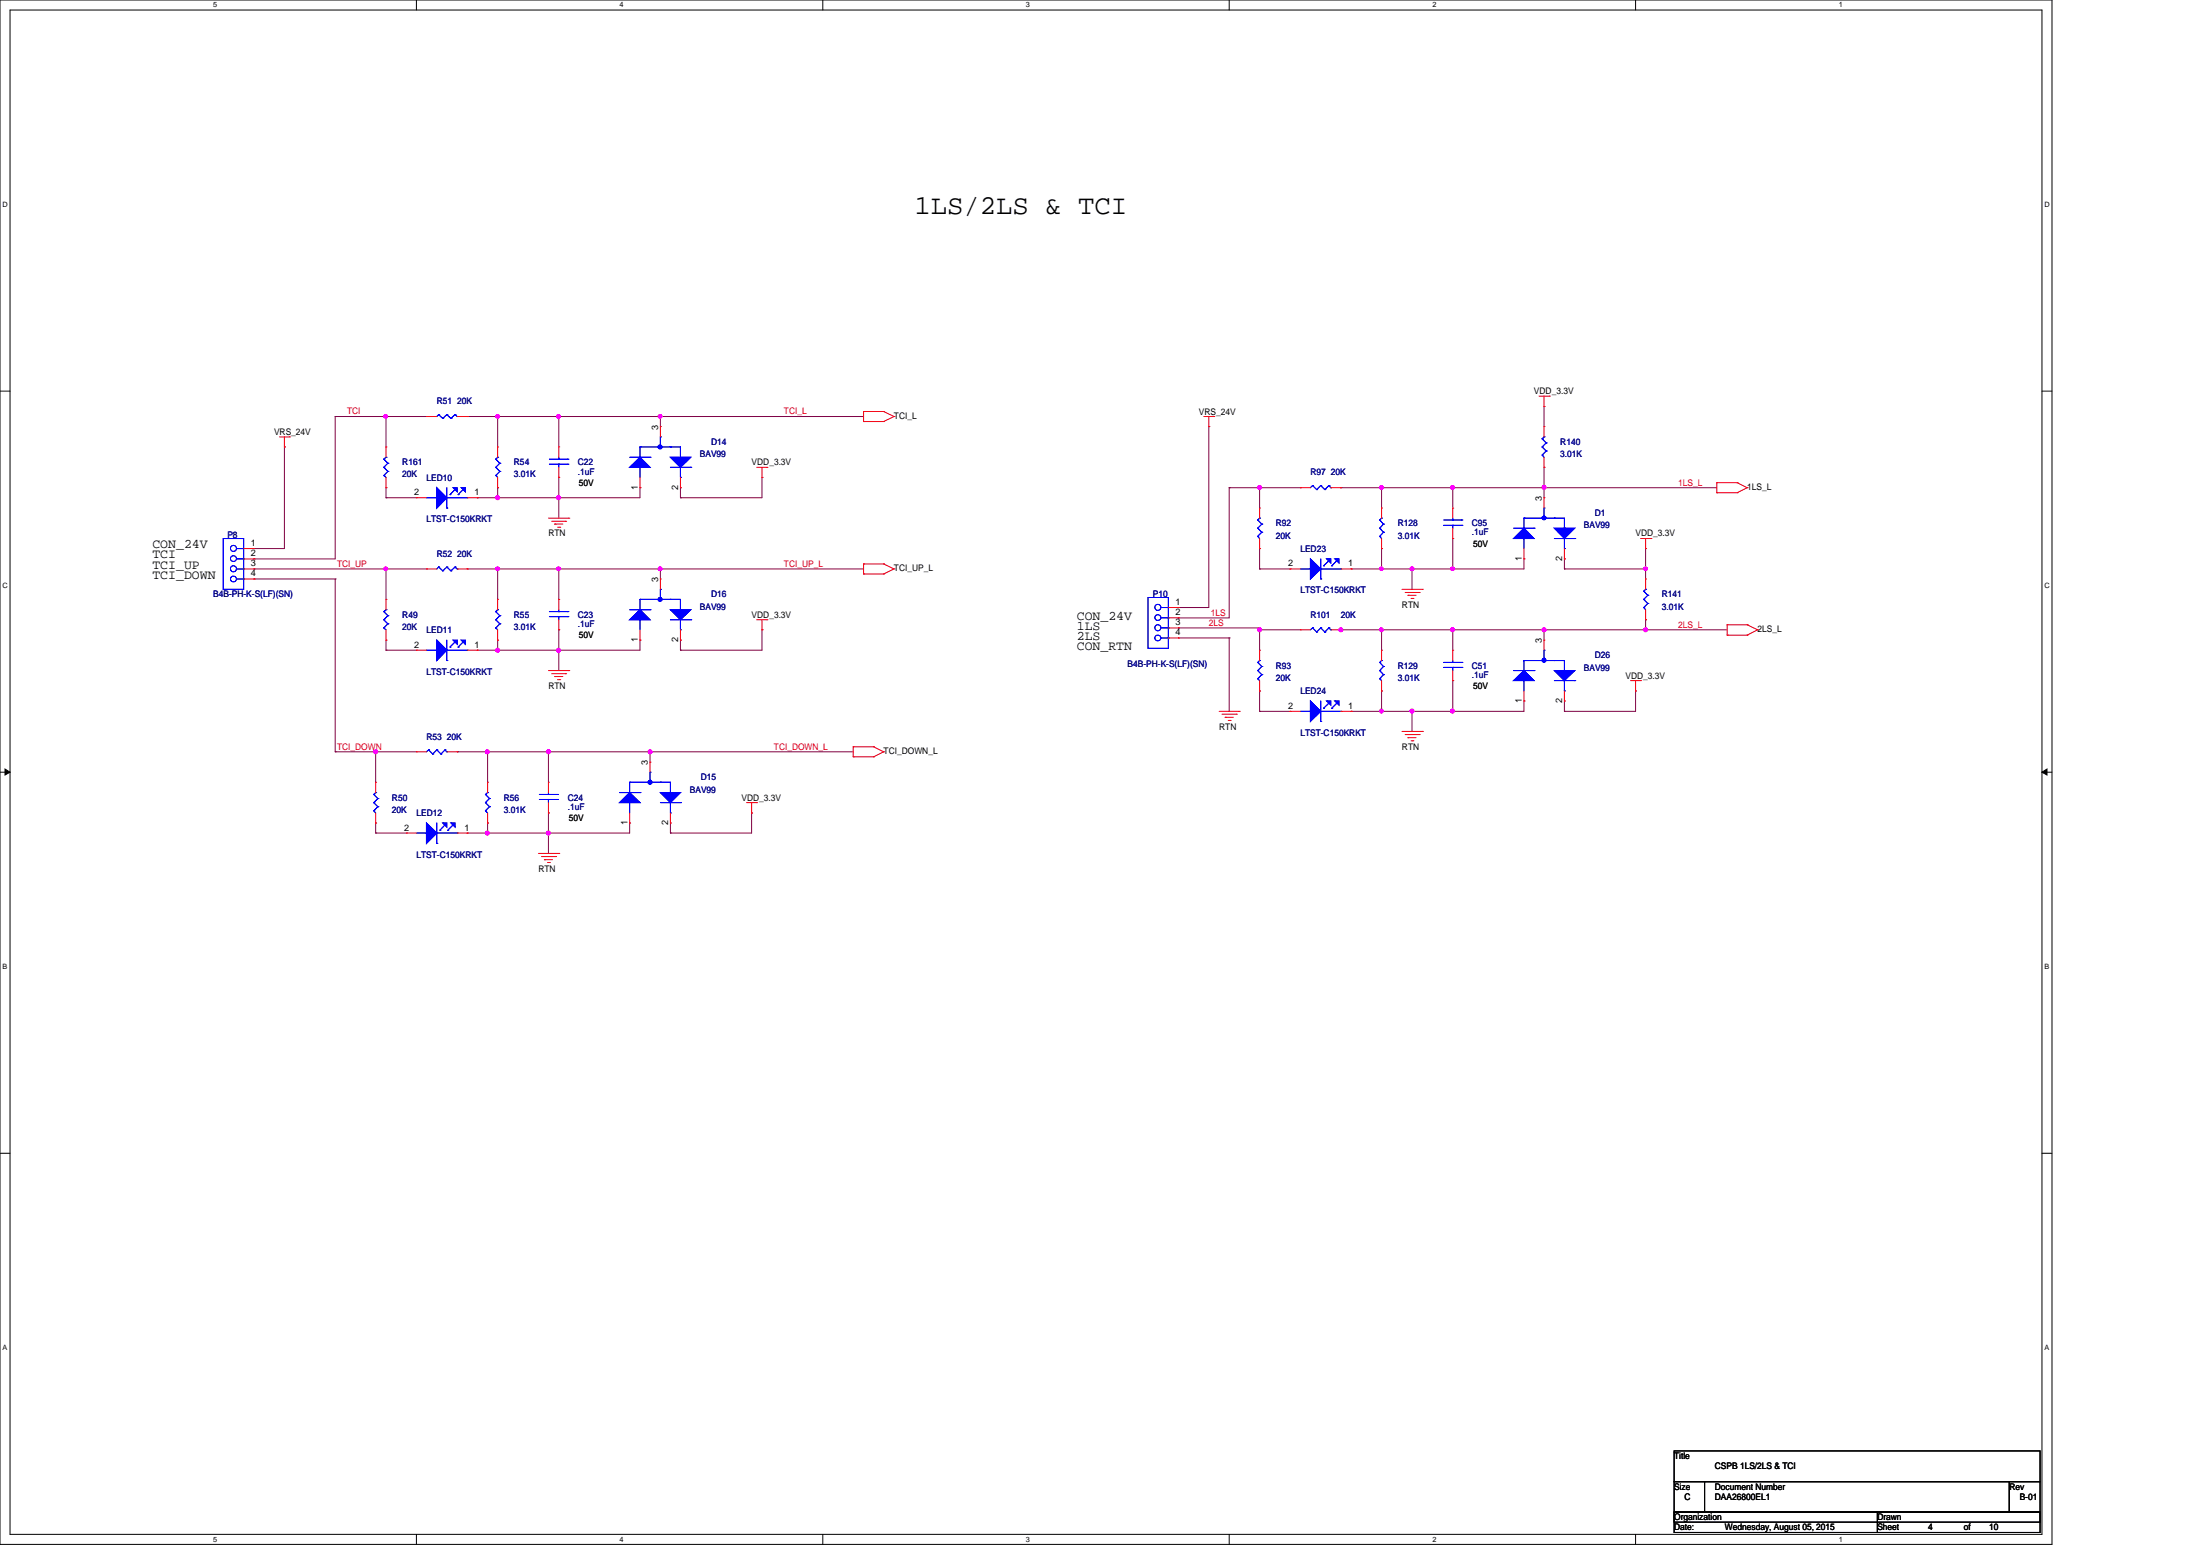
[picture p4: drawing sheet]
<svg xmlns="http://www.w3.org/2000/svg" width="297mm" height="210mm" viewBox="0 0 297 210" stroke-linecap="round" stroke-linejoin="round" font-family="sans-serif">
<g fill="none" stroke="#000" stroke-width=".14">
<path d="M0 0h277v208.4h-277zM1.4 1.4h274.3v205.7h-274.3zM56.2 0v1.4M111.1 0v1.4M165.9 0v1.4M220.8 0v1.4M0 52.8h1.4M275.7 52.8h1.3M0 104.2h1.4M275.7 104.2h1.3M0 155.7h1.4M275.7 155.7h1.3"/>
<path d="M226 195.8h49.4v4.2h-49.4zM226 200h4.1v4.1h-4.1zM230.1 200h41.2v4.1h-41.2zM271.3 200h4.1v4.1h-4.1zM56.2 207.1v1.3M111.1 207.1v1.3M165.9 207.1v1.3M220.8 207.1v1.3M226 204.1h49.4v2.7h-49.4zM226 204.1h49.4v1.3h-49.4zM253.4 206.8h.1M253.4 204.1v2.7"/>
</g>
<path d="M.7 103.8l.7 .4-.7 .4zM275.7 104.2l.7-.4v.8z" fill="#000" stroke="#000" stroke-width=".14"/>
<g fill="none" stroke="#800040" stroke-width=".14">
<path d="M45.3 56.2h.1M45.3 56.2v19.2h-11M45.3 56.2h12.3M52.1 56.2h.1M52.1 56.2v4.1M63.1 56.2h.1M63.1 56.2h53.5M67.2 56.2h.1M67.2 56.2v4.1M75.4 56.2h.1M75.4 56.2v4.1M89.2 56.2h.1"/>
<path d="M89.2 56.2v1.4M163.2 57.6h.1M163.2 57.6v24.4h-4.1M208.4 54.9h.1M208.4 54.9v2.7M34.3 74h.1M34.3 75.4h.1M34.3 76.8h.1M34.3 78.1h.1M34.3 76.8h23.3M34.3 78.1h11M38.4 60.3h.1"/>
<path d="M38.4 60.3v13.7h-4.1M45.3 78.1h.1M45.3 78.1v23.4M52.1 67.2h.1M52.1 65.8h.1M52.1 76.8h.1M52.1 65.8v1.4M52.1 76.8v4.1M52.1 67.2h4.1M63.1 76.8h.1M63.1 76.8h53.5M64.4 67.2h.1"/>
<path d="M67.2 65.8h.1M67.2 67.2h.1M67.2 76.8h.1M67.2 65.8v1.4M67.2 76.8v4.1M75.4 64.4h.1M75.4 67.2h.1M75.4 76.8h.1M75.4 64.4v5.5M75.4 76.8v4.1M86.4 65.8h.1M86.4 65.8v1.4h-22"/>
<path d="M89.2 76.8h.1M89.2 76.8v1.3M91.9 67.2h.1M91.9 65.8h.1M91.9 65.8v1.4M102.9 64.4h.1M102.9 64.4v2.8h-11M165.9 65.8h.1M165.9 65.8h9.7M165.9 65.8v17.6h-6.8M170.1 65.8h.1M170.1 74h.1"/>
<path d="M170.1 76.8h.1M170.1 76.8h4.1M170.1 65.8v2.8M170.1 74v2.8M181 65.8h.1M181 65.8h50.8M182.4 76.8h.1M186.5 65.8h.1M186.5 74h.1M186.5 76.8h.1M186.5 65.8v2.8M186.5 74v2.8"/>
<path d="M190.6 76.8h.1M190.6 76.8v2.7M196.1 65.8h.1M196.1 72.7h.1M196.1 76.8h.1M196.1 65.8v2.8M196.1 72.7v4.1M205.7 75.4h.1M205.7 75.4v1.4h-23.3M208.4 65.8h.1M208.4 63.1h.1M208.4 63.1v4.1"/>
<path d="M211.2 76.8h.1M211.2 75.4h.1M211.2 76.8h11M211.2 75.4v1.4M222.2 74h.1M222.2 76.8h.1M222.2 74v4.1M52.1 86.4h.1M52.1 87.8h.1M52.1 86.4v1.4M52.1 87.8h4.1M64.4 87.8h.1"/>
<path d="M67.2 86.4h.1M67.2 87.8h.1M67.2 86.4v1.4M75.4 85h.1M75.4 87.8h.1M75.4 85v5.5M86.4 86.4h.1M86.4 86.4v1.4h-22M91.9 86.4h.1M91.9 87.8h.1M91.9 86.4v1.4M102.9 85h.1"/>
<path d="M102.9 85v2.8h-11M159.1 82h.1M159.1 83.4h.1M159.1 86.1h.1M159.1 84.8h.1M159.1 86.1h6.8M159.1 84.8h11M165.9 86.1h.1M165.9 86.1v9.9M170.1 85h.1M170.1 96h.1M170.1 93.3h.1"/>
<path d="M170.1 84.8h.1M170.1 84.8v3M170.1 93.3v2.7M170.1 85h5.5M170.1 96h4.1M181 85h.1M181 85h52.2M182.4 96h.1M186.5 85h.1M186.5 96h.1M186.5 93.3h.1M186.5 85v2.8"/>
<path d="M186.5 93.3v2.7M190.6 96h.1M190.6 96v2.7M196.1 85h.1M196.1 91.9h.1M196.1 96h.1M196.1 85v2.8M196.1 91.9v4.1M205.7 94.6h.1M205.7 94.6v1.4h-23.3M208.4 85h.1M208.4 85v1.4"/>
<path d="M211.2 94.6h.1M211.2 96h.1M211.2 94.6v1.4M220.8 93.3h.1M220.8 93.3v2.7h-9.6M222.2 85h.1M222.2 83.7h.1M222.2 83.7v1.3M45.3 101.5h.1M45.3 101.5h10.9M50.7 101.5h.1M50.7 112.4h.1"/>
<path d="M50.7 111.1h.1M50.7 101.5v4.1M50.7 111.1v1.3M50.7 112.4h4.2M61.7 101.5h.1M61.7 101.5h53.5M63.1 112.4h.1M65.8 101.5h.1M65.8 111.1h.1M65.8 112.4h.1M65.8 101.5v4.1M65.8 111.1v1.3"/>
<path d="M74 109.7h.1M74 101.5h.1M74 112.4h.1M74 101.5v4.1M74 109.7v5.5M85 111.1h.1M85 111.1v1.3h-21.9M87.8 101.5h.1M87.8 101.5v1.4M90.5 112.4h.1M90.5 111.1h.1M90.5 111.1v1.3"/>
<path d="M101.5 109.7h.1M101.5 109.7v2.7h-11"/>
</g>
<g fill="#f0f" stroke="#f0f" stroke-width=".14">
<path d="M186.3 76.6h.4v.3l-.2 .1-.2-.1z"/>
<circle cx="52.1" cy="56.2" r=".25"/>
<circle cx="89.1" cy="56.2" r=".25"/>
<circle cx="67.2" cy="56.2" r=".25"/>
<circle cx="75.4" cy="67.2" r=".26"/>
<circle cx="67.2" cy="67.2" r=".26"/>
<circle cx="75.4" cy="56.2" r=".25"/>
<circle cx="52.1" cy="76.8" r=".25"/>
<circle cx="89.1" cy="76.8" r=".25"/>
<circle cx="67.2" cy="76.8" r=".25"/>
<circle cx="75.4" cy="87.8" r=".26"/>
<circle cx="67.2" cy="87.8" r=".26"/>
<circle cx="75.4" cy="76.8" r=".25"/>
<circle cx="87.7" cy="101.5" r=".26"/>
<circle cx="50.7" cy="101.5" r=".26"/>
<circle cx="65.8" cy="101.5" r=".26"/>
<circle cx="74" cy="112.4" r=".26"/>
<circle cx="65.8" cy="112.4" r=".26"/>
<circle cx="74" cy="101.5" r=".26"/>
<circle cx="170" cy="65.8" r=".26"/>
<circle cx="186.5" cy="65.8" r=".25"/>
<circle cx="196.1" cy="76.8" r=".25"/>
<circle cx="208.4" cy="65.8" r=".26"/>
<circle cx="196.1" cy="65.8" r=".26"/>
<circle cx="222.2" cy="76.8" r=".25"/>
<circle cx="170" cy="85" r=".26"/>
<circle cx="186.5" cy="85" r=".25"/>
<circle cx="186.5" cy="96" r=".25"/>
<circle cx="196.1" cy="96" r=".26"/>
<circle cx="222.2" cy="85" r=".26"/>
<circle cx="196.1" cy="85" r=".26"/>
<circle cx="208.4" cy="85" r=".26"/>
<circle cx="181" cy="85" r=".26"/>
<circle cx="190.6" cy="76.8" r=".25"/>
<circle cx="190.6" cy="96" r=".26"/>
</g>
<g fill="none" stroke="#f00" stroke-width=".14">
<path d="M37.7 59h1.4M38.4 59v1.3M39.1 59h.1M57.6 56.2h.1M57.6 56.2h1.4M61.7 56.2h1.4M63.1 56.2h.1M89.2 57.6h.1M89.2 57.6v1.4M116.6 56.9h.1M116.6 55.5h.1M116.6 56.9h2.7"/>
<path d="M116.6 55.5v1.4M116.6 55.5h2.7M119.3 56.9h.1M119.3 55.5h.1M119.3 55.5l1.4 .7M120.7 56.2h.1M120.7 56.2l-1.4 .7M162.5 56.2h1.4M163.2 57.6h.1M163.2 56.2v1.4M163.9 56.2h.1M207.8 53.5h1.4"/>
<path d="M208.4 54.9h.1M208.4 57.6h.1M208.4 53.5v1.4M208.4 57.6v1.4M209.2 53.5h.1M32.9 76.8h1.4M32.9 74h1.4M32.9 75.4h1.4M32.9 78.1h1.4M34.3 74h.1M34.3 75.4h.1M34.3 76.8h.1"/>
<path d="M34.3 78.1h.1M38.4 60.3h.1M52.1 65.8h.1M52.1 60.3h.1M52.1 60.3v1.4M52.1 64.4v1.4M56.2 67.2h.1M56.2 67.2h1.4M57.6 76.8h.1M57.6 76.8h1.4M61.7 76.8h1.4M63.1 76.8h.1"/>
<path d="M63.1 67.2h1.3M64.4 67.2h.1M67.2 65.8h.1M67.2 60.3h.1M67.2 60.3v1.4M67.2 64.4v1.4M74 69.9h2.8M74.5 70.4h1.9M74.9 70.7h.1M74.9 70.7h1.1M75.3 71.2h.3M75.4 60.3h.1"/>
<path d="M75.4 64.4h.1M75.4 60.3v1.4M75.4 63.1v1.3M75.6 71.2h.1M76.4 70.4h.1M76.8 69.9h.1M86.4 65.8h.1M86.4 64.4v1.4M89.2 78.1h.1M89.2 78.1v1.4M91.9 65.8h.1M91.9 64.4v1.4"/>
<path d="M102.2 63.1h1.3M102.9 64.4h.1M102.9 63.1v1.3M103.5 63.1h.1M116.6 77.5h.1M116.6 76.1h.1M116.6 76.1v1.4M116.6 77.5h2.7M116.6 76.1h2.7M119.3 77.5h.1M119.3 76.1h.1M119.3 76.1l1.4 .7"/>
<path d="M120.7 76.8h.1M120.7 76.8l-1.4 .7M170.1 74h.1M170.1 68.6h.1M170.1 68.6v1.3M170.1 72.7v1.3M174.2 76.8h.1M174.2 76.8h1.4M175.6 65.8h.1M175.6 65.8h1.3M179.7 65.8h1.3M181 65.8h.1"/>
<path d="M181 76.8h1.4M182.4 76.8h.1M186.5 74h.1M186.5 68.6h.1M186.5 68.6v1.3M186.5 72.7v1.3M189.3 79.5h2.7M189.7 80h1.9M191.6 80h.1M192 79.5h.1M196.1 68.6h.1M196.1 72.7h.1"/>
<path d="M196.1 68.6v1.3M196.1 71.3v1.4M205.7 75.4h.1M205.7 74v1.4M208.4 67.2h.1M208.4 63.1h.1M208.4 61.7v1.4M208.4 67.2v1.4M211.2 75.4h.1M211.2 74v1.4M221.5 72.7h1.4M222.2 74h.1"/>
<path d="M222.2 78.1h.1M222.2 72.7v1.3M222.2 78.1v1.4M222.9 72.7h.1M231.8 66.5h.1M231.8 65.2h.1M231.8 66.5h2.7M231.8 65.2v1.3M231.8 65.2h2.7M234.5 66.5h.1M234.5 65.2h.1M234.5 65.2l1.4 .6"/>
<path d="M235.9 65.8h.1M235.9 65.8l-1.4 .7M52.1 86.4h.1M52.1 80.9h.1M52.1 80.9v1.4M52.1 85v1.4M56.2 87.8h.1M56.2 87.8h1.4M63.1 87.8h1.3M64.4 87.8h.1M67.2 86.4h.1M67.2 80.9h.1"/>
<path d="M67.2 80.9v1.4M67.2 85v1.4M74 90.5h2.8M74.5 90.9h1.9M74.9 91.3h.1M74.9 91.3h1.1M75.3 91.7h.3M75.4 80.9h.1M75.4 85h.1M75.4 80.9v1.4M75.4 83.7v1.3M75.6 91.7h.1"/>
<path d="M76.4 90.9h.1M76.8 90.5h.1M86.4 86.4h.1M86.4 85v1.4M91.9 86.4h.1M91.9 85v1.4M102.2 83.7h1.3M102.9 85h.1M102.9 83.7v1.3M103.5 83.7h.1M157.7 82h1.4M157.7 83.4h1.4"/>
<path d="M157.7 84.8h1.4M157.7 86.1h1.4M159.1 82h.1M159.1 83.4h.1M159.1 84.8h.1M159.1 86.1h.1M164.6 96h2.7M165 96.4h1.9M165.4 96.8h.1M165.4 96.8h1.1M165.8 97.2h.3M166.1 97.2h.1"/>
<path d="M166.9 96.4h.1M167.3 96h.1M170.1 93.3h.1M170.1 87.8h.1M170.1 87.8v1.4M170.1 91.9v1.4M174.2 96h.1M174.2 96h1.4M175.6 85h.1M175.6 85h1.3M179.7 85h1.3M181 85h.1"/>
<path d="M181 96h1.4M182.4 96h.1M186.5 93.3h.1M186.5 87.8h.1M186.5 87.8v1.4M186.5 91.9v1.4M189.3 98.7h2.7M189.7 99.1h1.9M190.1 80.3h.1M190.1 99.6h.1M190.1 80.3h1.1M190.1 99.6h1.1"/>
<path d="M190.5 80.8h.3M190.5 100h.3M190.8 80.8h.1M190.8 100h.1M191.6 99.1h.1M192 98.7h.1M196.1 87.8h.1M196.1 91.9h.1M196.1 87.8v1.4M196.1 90.5v1.4M205.7 94.6h.1M205.7 93.3v1.3"/>
<path d="M208.4 86.4h.1M208.4 86.4v1.4M211.2 94.6h.1M211.2 93.3v1.3M220.1 91.9h1.4M220.8 93.3h.1M220.8 91.9v1.4M221.5 91.9h.1M222.2 83.7h.1M222.2 82.3v1.4M233.2 85.7h.1M233.2 84.3h.1"/>
<path d="M233.2 85.7h2.7M233.2 84.3v1.4M233.2 84.3h2.7M235.9 85.7h.1M235.9 84.3h.1M235.9 84.3l1.4 .7M237.3 85h.1M237.3 85l-1.4 .7M50.7 111.1h.1M50.7 105.6h.1M50.7 105.6v1.4M50.7 109.7v1.4"/>
<path d="M54.9 112.4h.1M54.9 112.4h1.3M56.2 101.5h.1M56.2 101.5h1.4M60.3 101.5h1.4M61.7 101.5h.1M61.7 112.4h1.4M63.1 112.4h.1M65.8 111.1h.1M65.8 105.6h.1M65.8 105.6v1.4M65.8 109.7v1.4"/>
<path d="M72.7 115.2h2.7M73.1 115.6h1.9M73.5 116h.1M73.5 116h1.1M73.9 116.4h.3M74 105.6h.1M74 109.7h.1M74 105.6v1.4M74 108.3v1.4M74.2 116.4h.1M75 115.6h.1M75.4 115.2h.1"/>
<path d="M85 111.1h.1M85 109.7v1.4M87.8 102.9h.1M87.8 102.9v1.3M90.5 111.1h.1M90.5 109.7v1.4M100.8 108.3h1.4M101.5 109.7h.1M101.5 108.3v1.4M102.2 108.3h.1M115.2 102.2h.1M115.2 100.8h.1"/>
<path d="M115.2 102.2h2.7M115.2 100.8v1.4M115.2 100.8h2.7M117.9 102.2h.1M117.9 100.8h.1M117.9 100.8l1.4 .7M119.3 101.5h.1M119.3 101.5l-1.4 .7"/>
</g>
<g fill="none" stroke="#00f" stroke-width=".14">
<path d="M59.2 56h.1M59.2 56l-.2 .2M59.2 56l.6 .5M59.8 56.5h.1M60.3 56h.1M60.3 56l-.5 .5M60.3 56l.6 .5M60.9 56.5h.1M61.4 56h.1M61.4 56l-.5 .5M61.4 56l.3 .2M61.7 56.2h.1"/>
<path d="M89.2 59h.1M89.2 59v1.3M208.2 59.2h.1M208.2 59.2l.5 .6M208.4 59h.1M208.4 59l-.2 .2M208.7 59.8h.1M208.7 59.8l-.5 .5M30.1 72.7h2.8v6.8h-2.8zM32 76.8h.9M32 74h.9M32 75.4h.9"/>
<path d="M32 78.1h.9M32.9 74h.1M32.9 75.4h.1M32.9 76.8h.1M32.9 78.1h.1M51.8 64.2h.1M51.8 63.1h.1M51.8 62h.1M51.8 64.2l.3 .2M51.8 63.1l.6 .5M51.8 62l.6 .5M52.1 61.7h.1"/>
<path d="M52.1 61.7l-.3 .3M52.4 63.6h.1M52.4 62.5h.1M52.4 63.6l-.6 .6M52.4 62.5l-.6 .6M57.6 67.2h1.4M59 67.2h.1M59.2 76.5h.1M59.2 76.5l-.2 .3M59.2 76.5l.6 .5M59.8 77h.1M60.3 68.6h.1"/>
<path d="M60.3 76.5h.1M60.3 65.8v2.8M60.3 67.2h2.8M60.3 76.5l-.5 .5M60.3 76.5l.6 .5M60.7 66.8h.1M60.9 77h.1M61.4 76.5h.1M61.4 66.1l-.7 .7M61.4 76.5l-.5 .5M61.4 76.5l.3 .3M61.7 76.8h.1"/>
<path d="M61.8 66.8h.1M62.5 66.1l-.7 .7M63.1 67.2h.1M66.9 64.2h.1M66.9 63.1h.1M66.9 62h.1M66.9 64.2l.3 .2M66.9 63.1l.6 .5M66.9 62l.6 .5M67.2 61.7h.1M67.2 61.7l-.3 .3M67.5 63.6h.1"/>
<path d="M67.5 62.5h.1M67.5 63.6l-.6 .6M67.5 62.5l-.6 .6M74.2 62.7h2.5M74.2 62h2.5M75.4 62h.1M75.4 62.7h.1M75.4 61.7v.3M75.4 62.7v.4M76.7 62.7h.1M76.7 62h.1M85 61.7h2.8"/>
<path d="M86.4 63.1h.1M86.4 60.3h.1M86.4 60.3v1.4M86.4 63.1v1.3M86.4 60.3h5.5v1.4M87.8 61.7h.1M89.2 79.5h.1M89.2 60.3h.1M89.2 79.5v1.4M90.5 60.3h.1M90.5 63.1h2.8M91.9 61.7h.1"/>
<path d="M91.9 64.4h.1M91.9 63.1v1.3M93.3 63.1h.1M169.8 72.4h.1M169.8 71.3h.1M169.8 70.2h.1M169.8 72.4l.3 .3M169.8 71.3l.5 .5M169.8 70.2l.5 .5M170.1 69.9h.1M170.1 69.9l-.3 .3M170.3 71.8h.1"/>
<path d="M170.3 70.7h.1M170.3 71.8l-.5 .6M170.3 70.7l-.5 .6M175.6 76.8h1.3M176.9 76.8h.1M177.2 65.5h.1M177.2 65.5l-.3 .3M177.2 65.5l.6 .6M177.8 66.1h.1M178.3 78.1h.1M178.3 65.5h.1M178.3 75.4v2.7"/>
<path d="M178.3 76.8h2.7M178.3 65.5l-.5 .6M178.3 65.5l.6 .6M178.7 76.4h.1M178.9 66.1h.1M179.4 65.5h.1M179.4 75.7l-.7 .7M179.4 65.5l-.5 .6M179.4 65.5l.3 .3M179.7 65.8h.1M179.8 76.4h.1M180.5 75.7l-.7 .7"/>
<path d="M181 76.8h.1M186.3 72.4h.1M186.3 71.3h.1M186.3 70.2h.1M186.3 72.4l.2 .3M186.3 71.3l.5 .5M186.3 70.2l.5 .5M186.5 69.9h.1M186.5 69.9l-.2 .3M186.8 71.8h.1M186.8 70.7h.1M186.8 71.8l-.5 .6"/>
<path d="M186.8 70.7l-.5 .6M194.9 70.9h2.5M194.9 70.2h2.5M196.1 70.2h.1M196.1 70.9h.1M196.1 69.9v.3M196.1 70.9v.4M197.4 70.9h.1M197.4 70.2h.1M204.3 71.3h2.8M205.7 72.7h.1M205.7 69.9h.1"/>
<path d="M205.7 69.9v1.4M205.7 72.7v1.3M205.7 69.9h5.5v1.4M207.1 71.3h.1M208.2 61.4h.1M208.2 60.3h.1M208.2 61.4l.2 .3M208.2 60.3l.5 .6M208.4 69.9h.1M208.4 68.6h.1M208.4 68.6v1.3M208.7 60.9h.1"/>
<path d="M208.7 60.9l-.5 .5M209.8 69.9h.1M209.8 72.7h2.8M211.2 71.3h.1M211.2 74h.1M211.2 72.7v1.3M212.6 72.7h.1M221.9 79.8h.1M221.9 79.8l.6 .5M222.2 79.5h.1M222.2 79.5l-.3 .3M51.8 84.8h.1"/>
<path d="M51.8 83.7h.1M51.8 82.5h.1M51.8 84.8l.3 .2M51.8 83.7l.6 .5M51.8 82.5l.6 .6M52.1 82.3h.1M52.1 82.3l-.3 .2M52.4 84.2h.1M52.4 83.1h.1M52.4 84.2l-.6 .6M52.4 83.1l-.6 .6M57.6 87.8h1.4"/>
<path d="M59 87.8h.1M60.3 89.2h.1M60.3 86.4v2.8M60.3 87.8h2.8M60.7 87.3h.1M61.4 86.7l-.7 .6M61.8 87.3h.1M62.5 86.7l-.7 .6M63.1 87.8h.1M66.9 84.8h.1M66.9 83.7h.1M66.9 82.5h.1"/>
<path d="M66.9 84.8l.3 .2M66.9 83.7l.6 .5M66.9 82.5l.6 .6M67.2 82.3h.1M67.2 82.3l-.3 .2M67.5 84.2h.1M67.5 83.1h.1M67.5 84.2l-.6 .6M67.5 83.1l-.6 .6M74.2 83.2h2.5M74.2 82.5h2.5M75.4 82.5h.1"/>
<path d="M75.4 83.2h.1M75.4 82.3v.2M75.4 83.2v.5M76.7 83.2h.1M76.7 82.5h.1M85 82.3h2.8M86.4 83.7h.1M86.4 80.9h.1M86.4 80.9v1.4M86.4 83.7v1.3M86.4 80.9h5.5v1.4M87.8 82.3h.1"/>
<path d="M89.2 80.9h.1M90.5 80.9h.1M90.5 83.7h2.8M91.9 82.3h.1M91.9 85h.1M91.9 83.7v1.3M93.3 83.7h.1M155 80.6h2.7v6.9h-2.7zM156.8 82h.9M156.8 83.4h.9M156.8 84.8h.9M156.8 86.1h.9"/>
<path d="M157.7 82h.1M157.7 83.4h.1M157.7 84.8h.1M157.7 86.1h.1M169.8 91.6h.1M169.8 90.5h.1M169.8 89.4h.1M169.8 91.6l.3 .3M169.8 90.5l.5 .6M169.8 89.4l.5 .6M170.1 89.2h.1M170.1 89.2l-.3 .2"/>
<path d="M170.3 91.1h.1M170.3 90h.1M170.3 91.1l-.5 .5M170.3 90l-.5 .5M175.6 96h1.3M176.9 96h.1M177.2 84.8h.1M177.2 84.8l-.3 .2M177.2 84.8l.6 .5M177.8 85.3h.1M178.3 97.4h.1M178.3 84.8h.1"/>
<path d="M178.3 94.6v2.8M178.3 96h2.7M178.3 84.8l-.5 .5M178.3 84.8l.6 .5M178.7 95.6h.1M178.9 85.3h.1M179.4 84.8h.1M179.4 94.9l-.7 .7M179.4 84.8l-.5 .5M179.4 84.8l.3 .2M179.7 85h.1M179.8 95.6h.1"/>
<path d="M180.5 94.9l-.7 .7M181 96h.1M186.3 91.6h.1M186.3 90.5h.1M186.3 89.4h.1M186.3 91.6l.2 .3M186.3 90.5l.5 .6M186.3 89.4l.5 .6M186.5 89.2h.1M186.5 89.2l-.2 .2M186.8 91.1h.1M186.8 90h.1"/>
<path d="M186.8 91.1l-.5 .5M186.8 90l-.5 .5M194.9 90.1h2.5M194.9 89.4h2.5M196.1 89.4h.1M196.1 90.1h.1M196.1 89.2v.2M196.1 90.1v.4M197.4 90.1h.1M197.4 89.4h.1M204.3 90.5h2.8M205.7 91.9h.1"/>
<path d="M205.7 89.2h.1M205.7 89.2v1.3M205.7 91.9v1.4M205.7 89.2h5.5v1.3M207.1 90.5h.1M208.4 89.2h.1M208.4 87.8h.1M208.4 87.8v1.4M209.8 89.2h.1M209.8 91.9h2.8M211.2 90.5h.1M211.2 93.3h.1"/>
<path d="M211.2 91.9v1.4M212.6 91.9h.1M221.9 82h.1M221.9 80.9h.1M221.9 82l.3 .3M221.9 80.9l.6 .5M222.5 81.4h.1M222.5 80.3h.1M222.5 81.4l-.6 .6M222.5 80.3l-.6 .6M50.5 109.4h.1M50.5 108.3h.1"/>
<path d="M50.5 107.2h.1M50.5 109.4l.2 .3M50.5 108.3l.5 .6M50.5 107.2l.5 .6M50.7 107h.1M50.7 107l-.2 .2M51 108.9h.1M51 107.8h.1M51 108.9l-.5 .5M51 107.8l-.5 .5M56.2 112.4h1.4M57.6 112.4h.1"/>
<path d="M57.9 101.2h.1M57.9 101.2l-.3 .3M57.9 101.2l.5 .6M58.4 101.8h.1M59 113.8h.1M59 101.2h.1M59 111.1v2.7M59 112.4h2.7M59 101.2l-.6 .6M59 101.2l.5 .6M59.4 112.1h.1M59.5 101.8h.1"/>
<path d="M60.1 101.2h.1M60.1 111.3l-.7 .8M60.1 101.2l-.6 .6M60.1 101.2l.2 .3M60.3 101.5h.1M60.5 112.1h.1M61.2 111.3l-.7 .8M61.7 112.4h.1M65.5 109.4h.1M65.5 108.3h.1M65.5 107.2h.1M65.5 109.4l.3 .3"/>
<path d="M65.5 108.3l.6 .6M65.5 107.2l.6 .6M65.8 107h.1M65.8 107l-.3 .2M66.1 108.9h.1M66.1 107.8h.1M66.1 108.9l-.6 .5M66.1 107.8l-.6 .5M72.8 107.9h2.5M72.8 107.2h2.5M74 107.2h.1M74 107.9h.1"/>
<path d="M74 107v.2M74 107.9v.4M75.3 107.9h.1M75.3 107.2h.1M83.7 107h2.7M85 108.3h.1M85 105.6h.1M85 105.6v1.4M85 108.3v1.4M85 105.6h5.5v1.4M86.4 107h.1M87.8 105.6h.1"/>
<path d="M87.8 104.2h.1M87.8 104.2v1.4M89.2 105.6h.1M89.2 108.3h2.7M90.5 107h.1M90.5 109.7h.1M90.5 108.3v1.4M91.9 108.3h.1"/>
<circle cx="31.5" cy="74" r=".41"/>
<circle cx="31.5" cy="76.8" r=".41"/>
<circle cx="31.5" cy="78.1" r=".4"/>
<circle cx="31.5" cy="75.4" r=".4"/>
<circle cx="156.3" cy="82" r=".41"/>
<circle cx="156.3" cy="84.7" r=".41"/>
<circle cx="156.3" cy="83.4" r=".4"/>
<circle cx="156.3" cy="86.1" r=".4"/>
</g>
<g fill="#00f" stroke="#00f" stroke-width=".14">
<path d="M57.6 111.1l1.4 1.3-1.4 1.4z"/>
<path d="M59.8 111.1h.5v.5z"/>
<path d="M60.9 111.1h.5v.5z"/>
<path d="M176.9 75.4l1.4 1.4-1.4 1.3z"/>
<path d="M179.1 75.4h.6v.6z"/>
<path d="M180.2 75.4h.6v.6z"/>
<path d="M85 83.7l1.4-1.4 1.4 1.4z"/>
<path d="M90.5 82.3h2.8l-1.4 1.4z"/>
<path d="M176.9 94.6l1.4 1.4-1.4 1.4z"/>
<path d="M179.1 94.6h.6v.6z"/>
<path d="M180.2 94.6h.6v.6z"/>
<path d="M85 107l1.4 1.3h-2.7z"/>
<path d="M89.2 107h2.7l-1.4 1.3z"/>
<path d="M59 65.8l1.3 1.4-1.3 1.4z"/>
<path d="M61.2 65.8h.5v.6z"/>
<path d="M62.3 65.8h.5v.6z"/>
<path d="M59 86.4l1.3 1.4-1.3 1.4z"/>
<path d="M61.2 86.4h.5v.6z"/>
<path d="M62.3 86.4h.5v.6z"/>
<path d="M204.3 72.7l1.4-1.4 1.4 1.4z"/>
<path d="M209.8 71.3h2.8l-1.4 1.4z"/>
<path d="M85 63.1l1.4-1.4 1.4 1.4z"/>
<path d="M90.5 61.7h2.8l-1.4 1.4z"/>
<path d="M204.3 91.9l1.4-1.4 1.4 1.4z"/>
<path d="M209.8 90.5h2.8l-1.4 1.4z"/>
<circle cx="89.1" cy="80.9" r=".26"/>
<circle cx="87.7" cy="105.6" r=".26"/>
<circle cx="208.4" cy="69.9" r=".25"/>
<circle cx="89.1" cy="60.3" r=".26"/>
<circle cx="208.4" cy="89.1" r=".26"/>
</g>
<text font-size="3.7" x="123.4" y="28.8">1LS/2LS &amp; TCI</text>
<g font-size="1.8">
<text x="20.6" y="74">CON_24V</text>
<text x="20.6" y="76.8">TCI_UP</text>
<text x="20.6" y="75.4">TCI</text>
<text x="20.6" y="78.1">TCI_DOWN</text>
<text x="145.4" y="83.6">CON_24V</text>
<text x="145.4" y="87.7">CON_RTN</text>
<text x="145.4" y="85">1LS</text>
<text x="145.4" y="86.3">2LS</text>
</g>
<g font-size="1.2">
<text x="207.1" y="53.2">VDD_3.3V</text>
<text x="37" y="58.7">VRS_24V</text>
<text x="88.8" y="58" transform="rotate(-90 88.8 58)">3</text>
<text x="120.7" y="56.5">TCI_L</text>
<text x="161.8" y="56">VRS_24V</text>
<text x="78.1" y="65.5">50V</text>
<text x="101.5" y="62.8">VDD_3.3V</text>
<text x="55.9" y="66.8">2</text>
<text x="64.1" y="66.8">1</text>
<text x="86.1" y="66.1" transform="rotate(-90 86.1 66.1)">1</text>
<text x="91.6" y="66.1" transform="rotate(-90 91.6 66.1)">2</text>
<text x="208.1" y="67.6" transform="rotate(-90 208.1 67.6)">3</text>
<text x="235.9" y="66.1">1LS_L</text>
<text x="33.9" y="73.7">1</text>
<text x="33.9" y="75.1">2</text>
<text x="33.9" y="76.5">3</text>
<text x="33.9" y="77.8">4</text>
<text x="74" y="72.4">RTN</text>
<text x="120.7" y="77.1">TCI_UP_L</text>
<text x="173.9" y="76.5">2</text>
<text x="182" y="76.5">1</text>
<text x="198.9" y="73.8">50V</text>
<text x="205.4" y="75.7" transform="rotate(-90 205.4 75.7)">1</text>
<text x="210.9" y="75.7" transform="rotate(-90 210.9 75.7)">2</text>
<text x="220.8" y="72.4">VDD_3.3V</text>
<text x="88.8" y="78.6" transform="rotate(-90 88.8 78.6)">3</text>
<text x="101.5" y="83.4">VDD_3.3V</text>
<text x="158.7" y="81.7">1</text>
<text x="158.7" y="83.1">2</text>
<text x="189.3" y="82">RTN</text>
<text x="55.9" y="87.4">2</text>
<text x="64.1" y="87.4">1</text>
<text x="78.1" y="86.1">50V</text>
<text x="86.1" y="86.7" transform="rotate(-90 86.1 86.7)">1</text>
<text x="91.6" y="86.7" transform="rotate(-90 91.6 86.7)">2</text>
<text x="158.7" y="84.4">3</text>
<text x="158.7" y="85.8">4</text>
<text x="208.1" y="86.8" transform="rotate(-90 208.1 86.8)">3</text>
<text x="237.3" y="85.3">2LS_L</text>
<text x="74" y="93">RTN</text>
<text x="173.9" y="95.7">2</text>
<text x="182" y="95.7">1</text>
<text x="198.9" y="93">50V</text>
<text x="205.4" y="94.9" transform="rotate(-90 205.4 94.9)">1</text>
<text x="210.9" y="94.9" transform="rotate(-90 210.9 94.9)">2</text>
<text x="219.5" y="91.6">VDD_3.3V</text>
<text x="119.3" y="101.8">TCI_DOWN_L</text>
<text x="164.6" y="98.5">RTN</text>
<text x="189.3" y="101.2">RTN</text>
<text x="87.5" y="103.3" transform="rotate(-90 87.5 103.3)">3</text>
<text x="54.6" y="112.1">2</text>
<text x="62.7" y="112.1">1</text>
<text x="76.8" y="110.8">50V</text>
<text x="84.7" y="111.4" transform="rotate(-90 84.7 111.4)">1</text>
<text x="90.2" y="111.4" transform="rotate(-90 90.2 111.4)">2</text>
<text x="100.1" y="108.1">VDD_3.3V</text>
<text x="72.7" y="117.7">RTN</text>
<text x="226" y="196.9">Title</text>
<text x="226" y="201.1">Size</text>
<text x="227.4" y="202.4">C</text>
<text x="231.5" y="201.1">Document Number</text>
<text x="231.5" y="202.4">DAA26800EL1</text>
<text x="231.5" y="198.3">CSPB 1LS/2LS &amp; TCI</text>
<text x="271.3" y="201.1">Rev</text>
<text x="272.7" y="202.4">B-01</text>
<text x="226" y="205.2">Organization</text>
<text x="226" y="206.5">Date:</text>
<text x="232.9" y="206.5">Wednesday, August 05, 2015</text>
<text x="253.4" y="205.2">Drawn</text>
<text x="253.4" y="206.5">Sheet</text>
<text x="260.3" y="206.5">4</text>
<text x="265.1" y="206.5">of</text>
<text x="268.6" y="206.5">10</text>
</g>
<g font-size="1.2" fill="#f00">
<text x="46.9" y="55.9">TCI</text>
<text x="105.8" y="55.9">TCI_L</text>
<text x="226.6" y="65.5">1LS_L</text>
<text x="45.5" y="76.5">TCI_UP</text>
<text x="105.8" y="76.5">TCI_UP_L</text>
<text x="163.4" y="83.1">1LS</text>
<text x="163.2" y="84.5">2LS</text>
<text x="226.6" y="84.7">2LS_L</text>
<text x="45.5" y="101.2">TCI_DOWN</text>
<text x="104.5" y="101.2">TCI_DOWN_L</text>
</g>
<g font-size="1.2" fill="#000080">
<text x="59" y="54.6">R51</text>
<text x="61.7" y="54.6">20K</text>
<text x="54.3" y="62.8">R161</text>
<text x="54.3" y="64.4">20K</text>
<text x="57.6" y="64.9">LED10</text>
<text x="69.4" y="62.8">R54</text>
<text x="69.4" y="64.4">3.01K</text>
<text x="78" y="62.8">C22</text>
<text x="78" y="64.1">.1uF</text>
<text x="94.5" y="61.7">BAV99</text>
<text x="96" y="60.1">D14</text>
<text x="176.9" y="64.2">R97</text>
<text x="179.7" y="64.2">20K</text>
<text x="210.7" y="60.1">R140</text>
<text x="210.7" y="61.7">3.01K</text>
<text x="57.6" y="70.5">LTST-C150KRKT</text>
<text x="172.3" y="71">R92</text>
<text x="188.7" y="71">R128</text>
<text x="198.7" y="71">C95</text>
<text x="213.8" y="71.3">BAV99</text>
<text x="215.3" y="69.7">D1</text>
<text x="30.7" y="72.6">P8</text>
<text x="59" y="75.1">R52</text>
<text x="61.7" y="75.1">20K</text>
<text x="172.3" y="72.7">20K</text>
<text x="175.6" y="74.5">LED23</text>
<text x="188.7" y="72.7">3.01K</text>
<text x="198.7" y="72.3">.1uF</text>
<text x="28.8" y="80.6">B4B-PH-K-S(LF)(SN)</text>
<text x="54.3" y="83.4">R49</text>
<text x="69.4" y="83.4">R55</text>
<text x="78" y="83.4">C23</text>
<text x="94.5" y="82.3">BAV99</text>
<text x="96" y="80.6">D16</text>
<text x="155.7" y="80.5">P10</text>
<text x="175.6" y="80.1">LTST-C150KRKT</text>
<text x="176.9" y="83.4">R101</text>
<text x="181" y="83.4">20K</text>
<text x="224.4" y="80.6">R141</text>
<text x="224.4" y="82.3">3.01K</text>
<text x="54.3" y="85">20K</text>
<text x="57.6" y="85.4">LED11</text>
<text x="69.4" y="85">3.01K</text>
<text x="78" y="84.6">.1uF</text>
<text x="152.2" y="90">B4B-PH-K-S(LF)(SN)</text>
<text x="215.3" y="88.9">D26</text>
<text x="57.6" y="91.1">LTST-C150KRKT</text>
<text x="172.3" y="90.3">R93</text>
<text x="172.3" y="91.9">20K</text>
<text x="175.6" y="93.7">LED24</text>
<text x="188.7" y="90.3">R129</text>
<text x="188.7" y="91.9">3.01K</text>
<text x="198.7" y="90.3">C51</text>
<text x="198.7" y="91.5">.1uF</text>
<text x="213.8" y="90.5">BAV99</text>
<text x="57.6" y="99.8">R53</text>
<text x="60.3" y="99.8">20K</text>
<text x="175.6" y="99.3">LTST-C150KRKT</text>
<text x="93.1" y="107">BAV99</text>
<text x="94.6" y="105.3">D15</text>
<text x="52.9" y="108.1">R50</text>
<text x="52.9" y="109.7">20K</text>
<text x="56.2" y="110.1">LED12</text>
<text x="68" y="108.1">R56</text>
<text x="68" y="109.7">3.01K</text>
<text x="76.7" y="108.1">C24</text>
<text x="76.7" y="109.3">.1uF</text>
<text x="56.2" y="115.7">LTST-C150KRKT</text>
</g>
<g font-size="1">
<text x="28.8" y="1">5</text>
<text x="83.7" y="1">4</text>
<text x="138.5" y="1">3</text>
<text x="193.4" y="1">2</text>
<text x="248.2" y="1">1</text>
<text x=".3" y="27.9">D</text>
<text x="276" y="27.9">D</text>
<text x=".3" y="79.4">C</text>
<text x="276" y="79.4">C</text>
<text x=".3" y="130.8">B</text>
<text x="276" y="130.8">B</text>
<text x=".3" y="182.2">A</text>
<text x="276" y="182.2">A</text>
<text x="28.8" y="208.1">5</text>
<text x="83.7" y="208.1">4</text>
<text x="138.5" y="208.1">3</text>
<text x="193.4" y="208.1">2</text>
<text x="248.2" y="208.1">1</text>
</g>
</svg>
